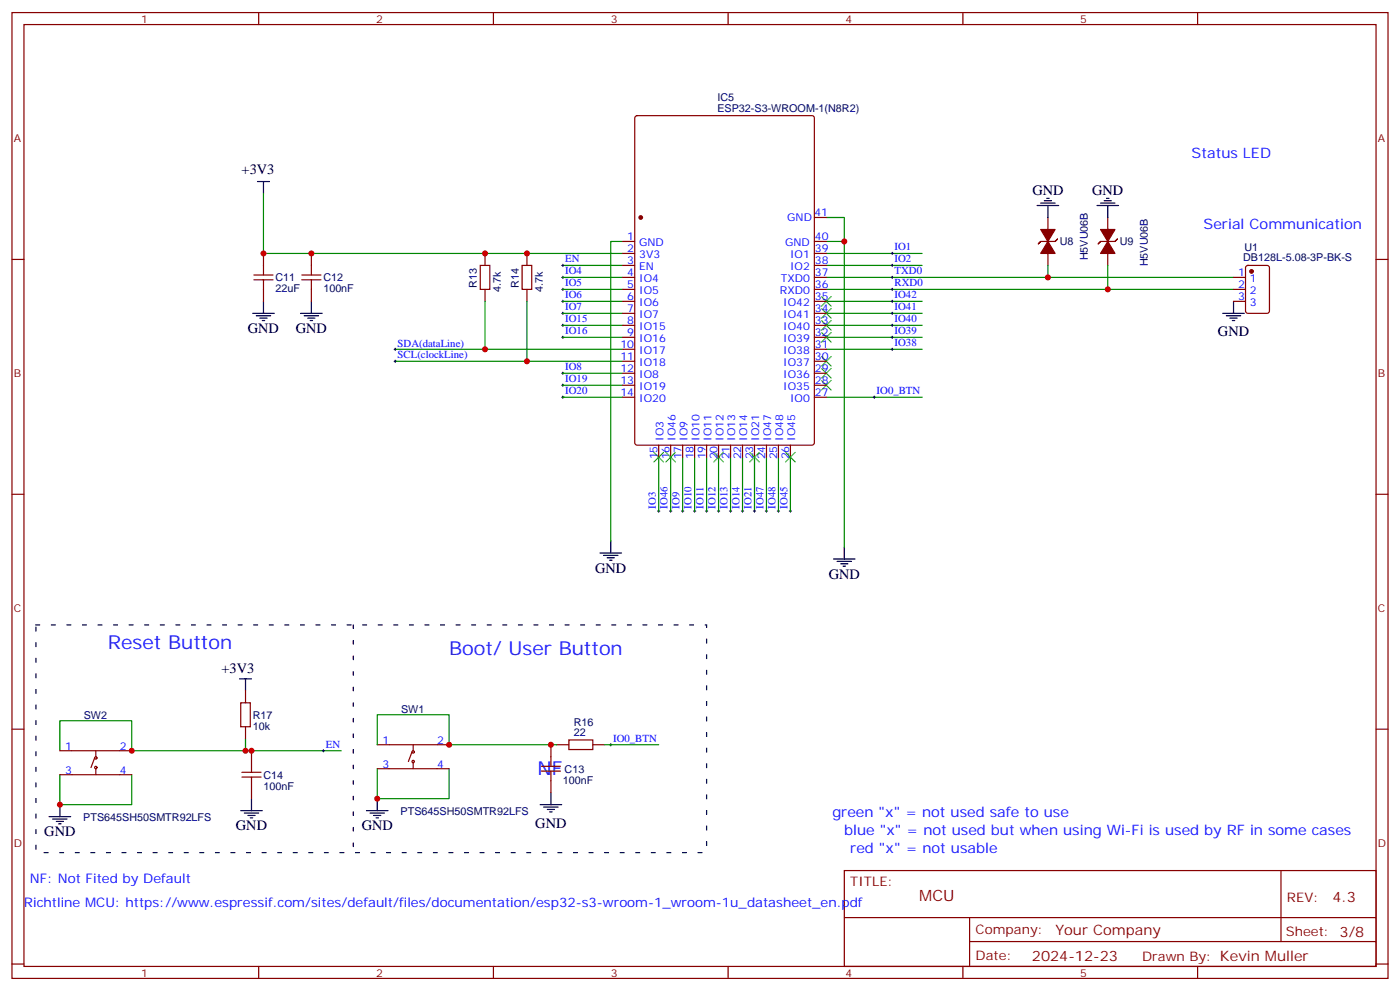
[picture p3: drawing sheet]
<svg xmlns="http://www.w3.org/2000/svg" width="412mm" height="292mm" viewBox="0 0 412 292" stroke-linecap="round" stroke-linejoin="round" font-family="sans-serif">
<g fill="none" stroke="#870000" stroke-width=".35">
<path d="M3.5 3.7h405.4v284.3h-405.4zM7.1 7.2h398.2v277.3h-398.2zM76.2 3.7v3.5M145.3 3.7v3.5M214.5 3.7v3.5M283.6 3.7v3.5M352.8 3.7v3.5M187.2 34.2l.5-.2h51.5l.6 .5 .1 95.9-.5 .6-51.7 .1-.7-.5v-95.9zM3.5 76.4h3.6M77.6 74.6v6.4M91.7 74.6v6.4M141.5 78.1h2.8v7.1h-2.8z"/>
<path d="M142.9 74.6v3.5M153.8 78.1h2.8v7.1h-2.8zM155.2 74.6v3.5M183.4 71.1h3.6M183.4 74.6h3.6M183.4 78.1h3.6M239.9 64h3.5M239.9 71.1h3.5M239.9 74.6h3.5M239.9 78.1h3.5M306.6 71.1l-.7 .7 .7-.7M306.6 71.1h4.2"/>
<path d="M308.7 64v3.6M308.7 74.6v3.5M310.8 71.1l.7-.7-.7 .7M324.2 71.1l-.7 .7 .7-.7M324.2 71.1h4.2M326.3 64v3.6M326.3 74.6v3.5M328.4 71.1l.7-.7-.7 .7M367.1 78.3l.5-.2h5.6l.7 .5v12.9l-.4 .7-5.9 .1-.7-.5v-13zM405.3 76.4h3.6M74.8 82.4h5.6M74.8 81h5.6"/>
<path d="M77.6 82.4v6.3M88.9 82.4h5.6M88.9 81h5.6M91.7 82.4v6.3M142.9 85.2v3.5M155.2 85.2v3.5M183.4 81.7h3.6M183.4 85.2h3.6M183.4 88.7h3.6M183.4 92.3h3.6M183.4 95.8h3.6M183.4 99.3h3.6"/>
<path d="M239.9 81.7h3.5M239.9 85.2h3.5M239.9 88.7h3.5M239.9 92.3h3.5M239.9 95.8h3.5M239.9 99.3h3.5M363.4 81.7h3.5M363.4 85.2h3.5M363.4 88.7h3.5M183.4 102.8h3.6M183.4 106.4h3.6M183.4 109.9h3.6"/>
<path d="M183.4 113.4h3.6M183.4 116.9h3.6M239.9 102.8h3.5M239.9 106.4h3.5M239.9 109.9h3.5M239.9 113.4h3.5M239.9 116.9h3.5M194 131.1v3.5M197.6 131.1v3.5M201.1 131.1v3.5M204.6 131.1v3.5M208.1 131.1v3.5"/>
<path d="M211.7 131.1v3.5M215.2 131.1v3.5M218.7 131.1v3.5M222.2 131.1v3.5M225.8 131.1v3.5M229.3 131.1v3.5M232.8 131.1v3.5M3.5 145.5h3.6M405.3 145.5h3.6M3.5 214.7h3.6M70.9 206.9h2.8v7.1h-2.8zM72.3 203.4v3.5"/>
<path d="M72.3 214v3.5M111.1 219.3h21.2M121.7 219.3v1.7M162.3 219.3v6.3M164 219.3h3.6M167.6 217.8h7v2.9h-7zM174.6 219.3h3.6M405.3 214.7h3.6M17.6 228.1h21.2M17.6 221h21.2M27.9 223.1l-1.1 2.9M28.2 221v1.8"/>
<path d="M28.2 226.3v1.8M71.3 228.8h5.6M71.3 227.4h5.6M74.1 221v6.4M74.1 228.8v6.3M111.1 226.3h21.2M121.4 221.4l-1.1 2.8M121.7 224.5v1.8M159.5 227h5.6M159.5 225.6h5.6M162.3 227v6.4M248.7 256.3h156.6v28.2h-156.6z"/>
<path d="M377.3 256.3v20.9M248.7 270.1h156.5M285.6 277.2h119.6M285.6 270.1v14.2M3.5 283.8h3.6M76.2 284.5v3.5M145.3 284.5v3.5M214.5 284.5v3.5M283.6 284.5v3.5M352.8 284.5v3.5M405.3 283.8h3.6"/>
<circle cx="28.2" cy="226" r=".35"/>
<circle cx="28.2" cy="223.1" r=".35"/>
<circle cx="121.7" cy="221.4" r=".35"/>
<circle cx="121.7" cy="224.2" r=".35"/>
</g>
<g fill="none" stroke="#000" stroke-width=".35">
<path d="M75.8 53.4h3.6M77.6 53.4v3.6M306.6 59.8h4.2M307.6 59.1h2.1M308.3 58.4h.7M324.2 59.8h4.2M325.3 59.1h2.1M326 58.4h.7M305.5 60.5h6.4M308.7 60.5v3.5M323.1 60.5h6.4M326.3 60.5v3.5"/>
<path d="M74.4 92.3h6.4M75.5 93h4.2M76.6 93.7h2.1M77.3 94.4h.7M77.6 88.7v3.6M88.5 92.3h6.4M89.6 93h4.2M90.7 93.7h2.1M91.4 94.4h.7M91.7 88.7v3.6M360.2 92.3h6.3M361.2 93h4.3"/>
<path d="M362.3 93.7h2.1M363 94.4h.7M363.4 88.7v3.6M179.9 159.3v3.5M176.7 162.8h6.4M177.8 163.5h4.2M178.9 164.2h2.1M179.6 164.9h.7M245.5 164.6h6.4M246.6 165.3h4.2M247.6 166h2.2M248.4 166.7h.7"/>
<path d="M248.7 161v3.6M70.6 199.8h3.5M72.3 199.8v3.6M17.6 236.9v3.5M70.9 238.7h6.4M72 239.4h4.2M74.1 235.1v3.6M107.9 238.7h6.4M109 239.4h4.2M111.1 235.1v3.6M159.1 236.9h6.4M160.2 237.6h4.2"/>
<path d="M161.2 238.3h2.1M161.9 239h.7M162.3 233.4v3.5M14.5 240.4h6.3M15.5 241.1h4.3M16.6 241.8h2.1M17.3 242.5h.7M73 240.1h2.1M73.7 240.8h.7M110.1 240.1h2.1M110.8 240.8h.7"/>
</g>
<g fill="none" stroke="#008700" stroke-width=".35">
<path d="M77.6 57v17.6h105.8M165.8 78.1h17.6M183.4 71.1h-3.5v88.2M243.4 71.1h5.3v89.9M243.4 64h5.3v7.1M243.4 78.1h28.2M243.4 74.6h28.2M308.7 78.1v3.6M326.3 78.1v7.1M142.9 88.7v14.1M155.2 88.7v17.7M165.8 81.7h17.6"/>
<path d="M165.8 85.2h17.6M165.8 88.7h17.6M165.8 92.3h17.6M165.8 95.8h17.6M165.8 99.3h17.6M243.4 81.7h120M243.4 85.2h120M243.4 88.7h28.2M243.4 92.3h28.2M243.4 95.8h28.2M243.4 99.3h28.2M116.4 106.4h67"/>
<path d="M116.4 102.8h67M165.8 116.9h17.6M165.8 113.4h17.6M165.8 109.9h17.6M243.4 116.9h28.2M243.4 102.8h28.2M194 134.6v15.9M197.6 134.6v15.9M201.1 134.6v15.9M204.6 134.6v15.9M208.1 134.6v15.9M211.7 134.6v15.9"/>
<path d="M215.2 134.6v15.9M218.7 134.6v15.9M222.2 134.6v15.9M225.8 134.6v15.9M229.3 134.6v15.9M232.8 134.6v15.9M72.3 217.5v3.5M111.1 219.3v-8.9h21.2v8.9h31.7M178.2 219.3h15.8M17.6 228.1v8.8h21.2v-8.8M17.6 221v-8.8h21.2v8.8h61.7M111.1 226.3v8.8h21.2v-8.8"/>
</g>
<g fill="none" stroke="#000" stroke-width=".29">
<path d="M165.5 78.1h.7M165.8 77.8v.7M262.5 74.6h.7M262.5 78.1h.7M262.8 74.3v.7M262.8 77.8v.7M165.5 81.7h.7M165.5 85.2h.7M165.5 88.7h.7M165.5 92.3h.7M165.5 95.8h.7M165.5 99.3h.7"/>
<path d="M165.8 81.3v.7M165.8 84.8v.7M165.8 88.4v.7M165.8 91.9v.7M165.8 95.4v.7M165.8 99v.7M262.5 81.7h.7M262.5 85.2h.7M262.5 88.7h.7M262.5 92.3h.7M262.5 95.8h.7M262.5 99.3h.7"/>
<path d="M262.8 81.3v.7M262.8 84.8v.7M262.8 88.4v.7M262.8 91.9v.7M262.8 95.4v.7M262.8 99v.7M116.1 102.8h.7M116.1 106.4h.7M116.4 102.5v.7M116.4 106v.7M165.5 116.9h.7M165.5 109.9h.7"/>
<path d="M165.5 113.4h.7M165.8 109.5v.7M165.8 113.1v.7M165.8 116.6v.7M257.2 116.9h.7M257.5 116.6v.7M262.5 102.8h.7M262.8 102.5v.7M193.7 150.5h.7M194 150.1v.7M197.2 150.5h.7M197.6 150.1v.7"/>
<path d="M200.7 150.5h.7M201.1 150.1v.7M204.3 150.5h.7M204.6 150.1v.7M207.8 150.5h.7M208.1 150.1v.7M211.3 150.5h.7M211.7 150.1v.7M214.8 150.5h.7M215.2 150.1v.7M218.4 150.5h.7M218.7 150.1v.7"/>
<path d="M221.9 150.5h.7M222.2 150.1v.7M225.4 150.5h.7M225.8 150.1v.7M229 150.5h.7M229.3 150.1v.7M232.5 150.5h.7M232.8 150.1v.7M179.6 219.3h.7M179.9 218.9v.7M94.9 221h.7M95.2 220.7v.7"/>
</g>
<path d="M10.6 184h197.5v67h-197.5zM104.1 184v67" fill="none" stroke="#000" stroke-width=".35" stroke-dasharray="1.1 3.5"/>
<g fill="none" stroke="#3c3" stroke-width=".35">
<path d="M242 87.3l2.8 2.8M242 90.8l2.8 2.9M242 94.4l2.8 2.8M242 97.9l2.8 2.8M244.8 87.3l-2.8 2.8M244.8 90.8l-2.8 2.9M244.8 94.4l-2.8 2.8M244.8 97.9l-2.8 2.8M242 105l2.8 2.8M242 108.5l2.8 2.8M242 112l2.8 2.8M244.8 105l-2.8 2.8"/>
<path d="M244.8 108.5l-2.8 2.8M244.8 112l-2.8 2.8M192.6 133.2l2.8 2.8M195.4 133.2l-2.8 2.8M196.1 133.2l2.9 2.8M199 133.2l-2.9 2.8M210.3 133.2l2.8 2.8M213.1 133.2l-2.8 2.8M220.8 133.2l2.9 2.8M223.7 133.2l-2.9 2.8M231.4 133.2l2.8 2.8M234.2 133.2l-2.8 2.8"/>
</g>
<g fill="#870000" stroke="#870000" stroke-width=".35">
<path d="M308.7 71.1l2.1 3.5h-4.2z"/>
<path d="M306.6 67.6h4.2l-2.1 3.5z"/>
<path d="M326.3 71.1l2.1 3.5h-4.2z"/>
<path d="M324.2 67.6h4.2l-2.1 3.5z"/>
<circle cx="188.7" cy="64" r=".53"/>
<circle cx="368.7" cy="79.9" r=".53"/>
</g>
<g fill="#c00">
<circle cx="132.3" cy="219.3" r=".88"/>
<circle cx="111.1" cy="235.1" r=".88"/>
<circle cx="72.3" cy="221" r=".88"/>
<circle cx="17.6" cy="236.9" r=".88"/>
<circle cx="38.8" cy="221" r=".88"/>
<circle cx="74.1" cy="221" r=".88"/>
<circle cx="77.6" cy="74.6" r=".88"/>
<circle cx="91.7" cy="74.6" r=".88"/>
<circle cx="248.7" cy="71.1" r=".88"/>
<circle cx="155.2" cy="74.6" r=".88"/>
<circle cx="142.9" cy="74.6" r=".88"/>
<circle cx="142.9" cy="102.8" r=".88"/>
<circle cx="155.2" cy="106.4" r=".88"/>
<circle cx="308.7" cy="81.7" r=".88"/>
<circle cx="326.3" cy="85.2" r=".88"/>
<circle cx="162.3" cy="219.3" r=".88"/>
</g>
<g font-size="5.6" fill="#00f">
<text x="31.7" y="191">Reset Button</text>
<text x="132.3" y="192.8">Boot/ User Button</text>
<text x="158.3" y="228.1">NF</text>
</g>
<text font-size="4.6" fill="#800" x="270.8" y="265.3">MCU</text>
<g font-size="4.2" fill="#00f">
<text x="351" y="46.4">Status LED</text>
<text x="354.5" y="67.6">Serial Communication</text>
<text x="245.2" y="240.4">green &quot;x&quot; = not used safe to use</text>
<text x="248.7" y="245.7">blue &quot;x&quot; = not used but when using Wi-Fi is used by RF in some cases</text>
<text x="250.5" y="251">red &quot;x&quot; = not usable</text>
</g>
<g font-size="4.2">
<text x="71.2" y="51.3">+3V3</text>
<text x="304.1" y="57.3">GND</text>
<text x="321.7" y="57.3">GND</text>
<text x="73" y="97.9">GND</text>
<text x="87.1" y="97.9">GND</text>
<text x="358.8" y="99">GND</text>
<text x="175.3" y="168.8">GND</text>
<text x="244.1" y="170.6">GND</text>
<text x="65.3" y="198.1">+3V3</text>
<text x="69.5" y="244.3">GND</text>
<text x="106.5" y="244.3">GND</text>
<text x="157.7" y="243.6">GND</text>
<text x="13.1" y="246.1">GND</text>
</g>
<g font-size="4.2" fill="#800">
<text x="392.5" y="265.6">4.3</text>
<text x="310.9" y="275.1">Your Company</text>
<text x="304" y="282.9">2024-12-23</text>
</g>
<g font-size="3.9" fill="#00f">
<text x="8.8" y="259.8">NF: Not Fited by Default</text>
<text x="7.1" y="266.9">Richtline MCU: https://www.espressif.com/sites/default/files/documentation/esp32-s3-wroom-1_wroom-1u_datasheet_en.pdf</text>
</g>
<g font-size="3.9" fill="#800">
<text x="250.5" y="260.9">TITLE:</text>
<text x="379.1" y="265.6">REV:</text>
<text x="287.4" y="275.1">Company:</text>
<text x="378.7" y="275.7">Sheet: 3/8</text>
<text x="287.4" y="282.8">Date:</text>
<text x="336.4" y="282.8">Drawn By: Kevin Muller</text>
</g>
<g font-size="3.2" fill="#800">
<text x="41.6" y="6.7">1</text>
<text x="110.8" y="6.7">2</text>
<text x="179.9" y="6.7">3</text>
<text x="249.1" y="6.7">4</text>
<text x="318.2" y="6.7">5</text>
<text x="4.1" y="41.8">A</text>
<text x="405.9" y="41.8">A</text>
<text x="4.1" y="110.9">B</text>
<text x="405.9" y="110.9">B</text>
<text x="4.1" y="180.1">C</text>
<text x="405.9" y="180.1">C</text>
<text x="4.1" y="249.2">D</text>
<text x="405.9" y="249.2">D</text>
<text x="41.6" y="287.5">1</text>
<text x="110.8" y="287.5">2</text>
<text x="179.9" y="287.5">3</text>
<text x="249.1" y="287.5">4</text>
<text x="318.2" y="287.5">5</text>
</g>
<g font-size="3.2" fill="#000080">
<text x="211.3" y="29.9">IC5</text>
<text x="211.3" y="33">ESP32-S3-WROOM-1(N8R2)</text>
<text x="312.2" y="72.3">U8</text>
<text x="320.4" y="76.6" transform="rotate(-90 320.4 76.6)">H5VU06B</text>
<text x="329.8" y="72.3">U9</text>
<text x="366.2" y="76.9">DB128L-5.08-3P-BK-S</text>
<text x="366.5" y="74">U1</text>
<text x="81.1" y="82.8">C11</text>
<text x="95.2" y="82.8">C12</text>
<text x="338.1" y="78.4" transform="rotate(-90 338.1 78.4)">H5VU06B</text>
<text x="81.1" y="86">22uF</text>
<text x="95.2" y="86">100nF</text>
<text x="140.5" y="84.7" transform="rotate(-90 140.5 84.7)">R13</text>
<text x="147.5" y="86" transform="rotate(-90 147.5 86)">4.7k</text>
<text x="152.8" y="84.7" transform="rotate(-90 152.8 84.7)">R14</text>
<text x="159.9" y="86" transform="rotate(-90 159.9 86)">4.7k</text>
<text x="118.1" y="209.8">SW1</text>
<text x="24.7" y="211.6">SW2</text>
<text x="74.4" y="214.8">10k</text>
<text x="74.4" y="211.6">R17</text>
<text x="169" y="213.6">R16</text>
<text x="169" y="216.8">22</text>
<text x="166.3" y="227.4">C13</text>
<text x="77.6" y="232.4">100nF</text>
<text x="77.6" y="229.2">C14</text>
<text x="165.8" y="230.7">100nF</text>
<text x="118" y="239.8">PTS645SH50SMTR92LFS</text>
<text x="24.5" y="241.6">PTS645SH50SMTR92LFS</text>
</g>
<g font-size="3.2" fill="#00f">
<text x="231.9" y="65.1">GND</text>
<text x="239.9" y="63.7">41</text>
<text x="184.8" y="70.7">1</text>
<text x="240.1" y="70.7">40</text>
<text x="166.5" y="77.3">EN</text>
<text x="184.8" y="77.8">3</text>
<text x="184.8" y="74.3">2</text>
<text x="188.3" y="76">3V3</text>
<text x="188.3" y="72.5">GND</text>
<text x="231.3" y="72.5">GND</text>
<text x="232.7" y="76">IO1</text>
<text x="240.1" y="74.3">39</text>
<text x="240.1" y="77.8">38</text>
<text x="263.5" y="73.7">IO1</text>
<text x="263.5" y="77.3">IO2</text>
<text x="166.5" y="80.8">IO4</text>
<text x="184.8" y="81.3">4</text>
<text x="188.3" y="83.1">IO4</text>
<text x="188.3" y="79.6">EN</text>
<text x="230" y="83.1">TXD0</text>
<text x="232.7" y="79.6">IO2</text>
<text x="240.1" y="81.3">37</text>
<text x="263.5" y="80.8">TXD0</text>
<text x="364.7" y="81.3">1</text>
<text x="368.2" y="83.1">1</text>
<text x="166.5" y="84.3">IO5</text>
<text x="166.5" y="87.8">IO6</text>
<text x="184.8" y="88.4">6</text>
<text x="184.8" y="84.8">5</text>
<text x="188.3" y="86.6">IO5</text>
<text x="229.7" y="86.6">RXD0</text>
<text x="240.1" y="84.8">36</text>
<text x="240.1" y="88.4">35</text>
<text x="263.5" y="87.8">IO42</text>
<text x="263.5" y="84.3">RXD0</text>
<text x="364.7" y="84.8">2</text>
<text x="364.7" y="88.4">3</text>
<text x="368.2" y="86.6">2</text>
<text x="166.5" y="91.4">IO7</text>
<text x="166.5" y="94.9">IO15</text>
<text x="184.8" y="95.4">8</text>
<text x="184.8" y="91.9">7</text>
<text x="188.3" y="93.7">IO7</text>
<text x="188.3" y="90.1">IO6</text>
<text x="230.7" y="90.1">IO42</text>
<text x="230.7" y="93.7">IO41</text>
<text x="240.1" y="91.9">34</text>
<text x="240.1" y="95.4">33</text>
<text x="263.5" y="94.9">IO40</text>
<text x="263.5" y="91.4">IO41</text>
<text x="368.2" y="90.1">3</text>
<text x="166.5" y="98.4">IO16</text>
<text x="184.8" y="99">9</text>
<text x="188.3" y="100.7">IO16</text>
<text x="188.3" y="97.2">IO15</text>
<text x="230.7" y="97.2">IO40</text>
<text x="230.7" y="100.7">IO39</text>
<text x="240.1" y="99">32</text>
<text x="263.5" y="102">IO38</text>
<text x="263.5" y="98.4">IO39</text>
<text x="117.1" y="102">SDA(dataLine)</text>
<text x="117.1" y="105.5">SCL(clockLine)</text>
<text x="182.8" y="106">11</text>
<text x="182.8" y="102.5">10</text>
<text x="188.3" y="107.8">IO18</text>
<text x="188.3" y="104.2">IO17</text>
<text x="230.7" y="104.2">IO38</text>
<text x="230.7" y="107.8">IO37</text>
<text x="240.1" y="102.5">31</text>
<text x="240.1" y="106">30</text>
<text x="166.5" y="109">IO8</text>
<text x="166.5" y="112.5">IO19</text>
<text x="182.8" y="113.1">13</text>
<text x="182.8" y="109.5">12</text>
<text x="188.3" y="111.3">IO8</text>
<text x="230.7" y="111.3">IO36</text>
<text x="240.1" y="109.5">29</text>
<text x="240.1" y="113.1">28</text>
<text x="166.5" y="116.1">IO20</text>
<text x="182.8" y="116.6">14</text>
<text x="188.3" y="118.4">IO20</text>
<text x="188.3" y="114.8">IO19</text>
<text x="230.7" y="114.8">IO35</text>
<text x="232.7" y="118.4">IO0</text>
<text x="240.1" y="116.6">27</text>
<text x="258.2" y="116.1">IO0_BTN</text>
<text x="195.4" y="129.8" transform="rotate(-90 195.4 129.8)">IO3</text>
<text x="199" y="129.8" transform="rotate(-90 199 129.8)">IO46</text>
<text x="202.5" y="129.8" transform="rotate(-90 202.5 129.8)">IO9</text>
<text x="206" y="129.8" transform="rotate(-90 206 129.8)">IO10</text>
<text x="209.5" y="129.8" transform="rotate(-90 209.5 129.8)">IO11</text>
<text x="213.1" y="129.8" transform="rotate(-90 213.1 129.8)">IO12</text>
<text x="216.6" y="129.8" transform="rotate(-90 216.6 129.8)">IO13</text>
<text x="220.1" y="129.8" transform="rotate(-90 220.1 129.8)">IO14</text>
<text x="223.7" y="129.8" transform="rotate(-90 223.7 129.8)">IO21</text>
<text x="227.2" y="129.8" transform="rotate(-90 227.2 129.8)">IO47</text>
<text x="230.7" y="129.8" transform="rotate(-90 230.7 129.8)">IO48</text>
<text x="234.2" y="129.8" transform="rotate(-90 234.2 129.8)">IO45</text>
<text x="193.7" y="135.3" transform="rotate(-90 193.7 135.3)">15</text>
<text x="197.2" y="135.3" transform="rotate(-90 197.2 135.3)">16</text>
<text x="200.7" y="135.3" transform="rotate(-90 200.7 135.3)">17</text>
<text x="204.3" y="135.3" transform="rotate(-90 204.3 135.3)">18</text>
<text x="207.8" y="135.3" transform="rotate(-90 207.8 135.3)">19</text>
<text x="211.3" y="135.3" transform="rotate(-90 211.3 135.3)">20</text>
<text x="214.8" y="135.3" transform="rotate(-90 214.8 135.3)">21</text>
<text x="218.4" y="135.3" transform="rotate(-90 218.4 135.3)">22</text>
<text x="221.9" y="135.3" transform="rotate(-90 221.9 135.3)">23</text>
<text x="225.4" y="135.3" transform="rotate(-90 225.4 135.3)">24</text>
<text x="229" y="135.3" transform="rotate(-90 229 135.3)">25</text>
<text x="232.5" y="135.3" transform="rotate(-90 232.5 135.3)">26</text>
<text x="193.1" y="149.8" transform="rotate(-90 193.1 149.8)">IO3</text>
<text x="196.7" y="149.8" transform="rotate(-90 196.7 149.8)">IO46</text>
<text x="200.2" y="149.8" transform="rotate(-90 200.2 149.8)">IO9</text>
<text x="203.7" y="149.8" transform="rotate(-90 203.7 149.8)">IO10</text>
<text x="207.3" y="149.8" transform="rotate(-90 207.3 149.8)">IO11</text>
<text x="210.8" y="149.8" transform="rotate(-90 210.8 149.8)">IO12</text>
<text x="214.3" y="149.8" transform="rotate(-90 214.3 149.8)">IO13</text>
<text x="217.8" y="149.8" transform="rotate(-90 217.8 149.8)">IO14</text>
<text x="221.4" y="149.8" transform="rotate(-90 221.4 149.8)">IO21</text>
<text x="224.9" y="149.8" transform="rotate(-90 224.9 149.8)">IO47</text>
<text x="228.4" y="149.8" transform="rotate(-90 228.4 149.8)">IO48</text>
<text x="232" y="149.8" transform="rotate(-90 232 149.8)">IO45</text>
<text x="19.1" y="220.7">1</text>
<text x="35.3" y="220.7">2</text>
<text x="96" y="220.1">EN</text>
<text x="112.6" y="218.9">1</text>
<text x="128.8" y="218.9">2</text>
<text x="180.6" y="218.4">IO0_BTN</text>
<text x="19.1" y="227.7">3</text>
<text x="35.3" y="227.7">4</text>
<text x="112.6" y="226">3</text>
<text x="128.8" y="226">4</text>
</g>
</svg>
